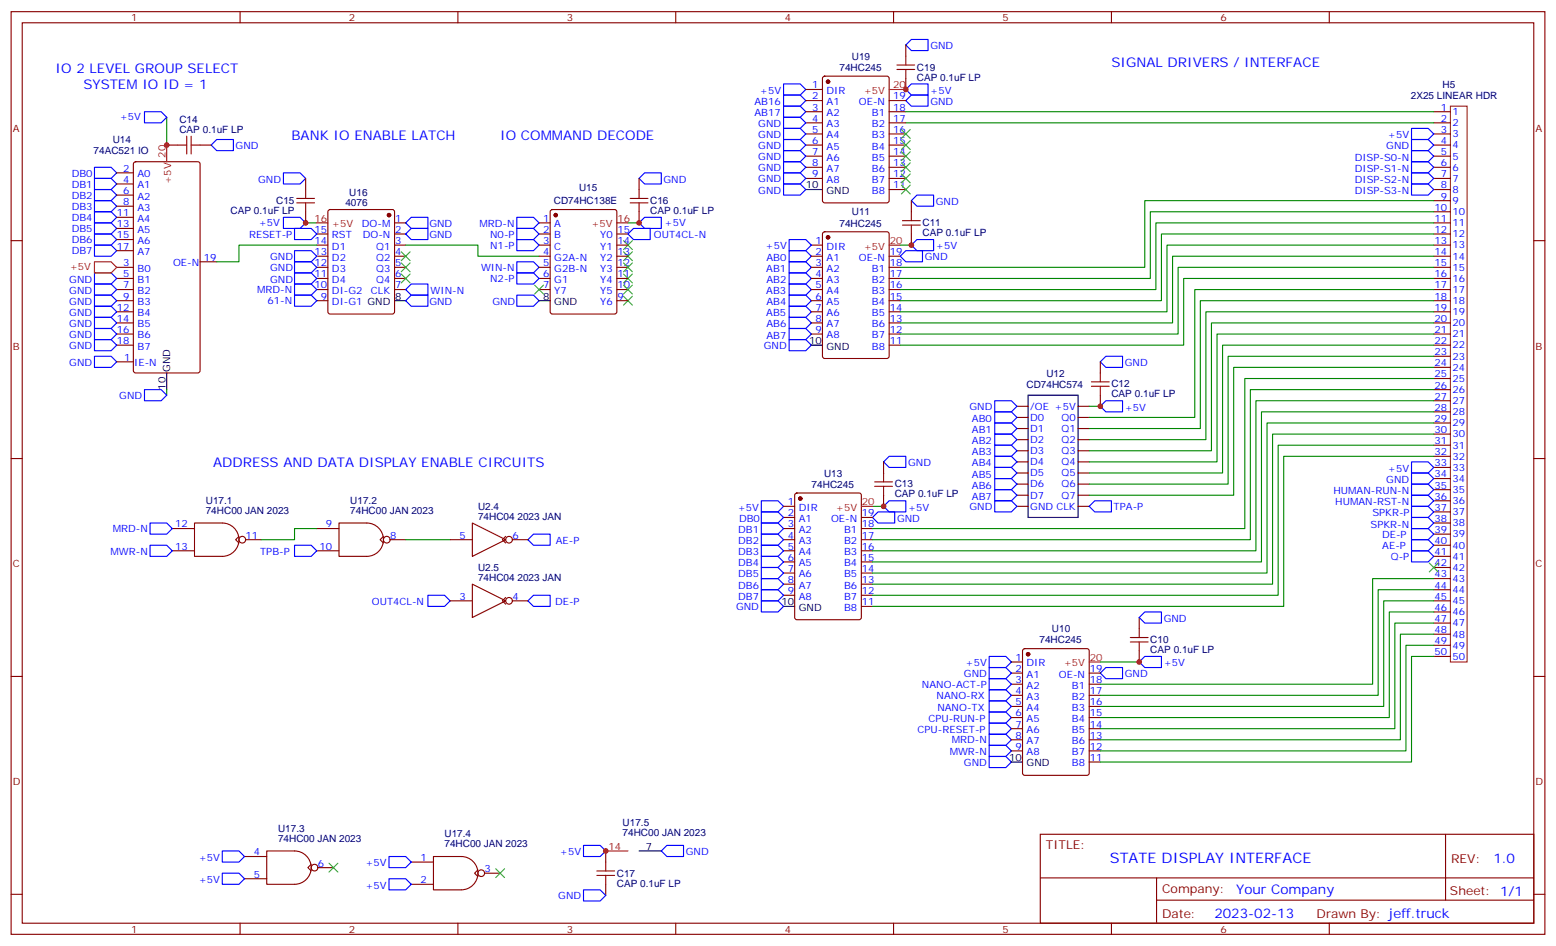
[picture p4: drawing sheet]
<svg xmlns="http://www.w3.org/2000/svg" width="494mm" height="300mm" viewBox="0 0 494 300" stroke-linecap="round" stroke-linejoin="round" font-family="sans-serif">
<g fill="none" stroke="#870000" stroke-width=".35">
<path d="M3.5 3.7h486.9v292.8h-486.9zM7.1 7.2h479.7v285.8h-479.7zM76.2 3.7v3.5M145.3 3.7v3.5M214.5 3.7v3.5M283.6 3.7v3.5M287.5 14.3v3.5M352.8 3.7v3.5M421.9 3.7v3.5M255.8 35.5h5.3M255.8 39h5.3M255.8 28.4h5.3"/>
<path d="M255.8 31.9h5.3M261.3 24.4l.5-.2h19.7l.7 .4v39.1l-.4 .6-20 .1-.7-.5v-39zM282.2 35.5h5.3M282.2 39h5.3M282.2 31.9h5.3M287.5 24.9v3.5M455.1 35.5h5.3M455.1 39h5.3M37 54.9h5.3M37 58.4h5.3M42.6 51.5l.4-.2h19.8l.6 .5 .1 65.9-.5 .6-20 .1-.6-.5-.1-65.9zM52.9 46h3.5"/>
<path d="M63.5 46h3.5M97 56.6v3.5M202.8 56.6v3.5M255.8 46h5.3M255.8 42.5h5.3M255.8 49.6h5.3M255.8 53.1h5.3M255.8 56.6h5.3M282.2 46h5.3M282.2 42.5h5.3M282.2 49.6h5.3M282.2 53.1h5.3"/>
<path d="M282.2 56.6h5.3M455.1 46h5.3M455.1 42.5h5.3M455.1 49.6h5.3M455.1 53.1h5.3M455.1 56.6h5.3M3.5 76.4h3.6M37 61.9h5.3M37 65.4h5.3M37 69h5.3M37 72.5h5.3M37 79.6h5.3"/>
<path d="M37 76h5.3M97 67.2v3.5M100.5 77.8h3.6M100.5 74.3h3.6M104.3 66.7l.5-.2h19.7l.7 .4v32.1l-.4 .6-20 .1-.7-.5v-32zM125.2 77.8h3.6M125.2 70.7h3.6M125.2 74.3h3.6M171.1 77.8h3.5M171.1 70.7h3.5M171.1 74.3h3.5M174.9 66.7l.4-.2h19.8l.6 .4 .1 32.1-.5 .6-20 .1-.6-.5-.1-32z"/>
<path d="M195.8 77.8h3.5M195.8 74.3h3.5M202.8 67.2v3.5M257.5 77.8h3.6M261.3 73.8l.5-.2h19.7l.7 .4v39.1l-.4 .6-20 .1-.7-.5v-39zM282.2 60.1h5.3M289.3 63.7v3.5M289.3 74.3v3.5M455.1 77.8h5.3M455.1 70.7h5.3M455.1 74.3h5.3M455.1 60.1h5.3"/>
<path d="M455.1 63.7h5.3M455.1 67.2h5.3M486.8 76.4h3.6M37 84.8h5.3M37 88.4h5.3M37 91.9h5.3M37 95.4h5.3M37 99h5.3M63.5 83.1h5.3M100.5 81.3h3.6M100.5 84.8h3.6M100.5 88.4h3.6"/>
<path d="M100.5 91.9h3.6M100.5 95.4h3.6M125.2 81.3h3.6M125.2 84.8h3.6M125.2 88.4h3.6M125.2 91.9h3.6M171.1 81.3h3.5M171.1 84.8h3.5M171.1 88.4h3.5M171.1 91.9h3.5M195.8 81.3h3.5M195.8 84.8h3.5"/>
<path d="M195.8 88.4h3.5M195.8 91.9h3.5M195.8 95.4h3.5M257.5 81.3h3.6M257.5 84.8h3.6M257.5 88.4h3.6M257.5 91.9h3.6M257.5 95.4h3.6M257.5 99h3.6M282.2 81.3h3.6M282.2 84.8h3.6M282.2 88.4h3.6"/>
<path d="M282.2 91.9h3.6M282.2 95.4h3.6M282.2 99h3.6M455.1 81.3h5.3M455.1 84.8h5.3M455.1 88.4h5.3M455.1 91.9h5.3M455.1 95.4h5.3M455.1 99h5.3M37 102.5h5.3M37 106h5.3M37 109.5h5.3"/>
<path d="M37 114.8h5.3M257.5 102.5h3.6M257.5 106h3.6M282.2 102.5h3.6M282.2 106h3.6M282.2 109.5h3.6M349.2 114.8v3.6M455.1 102.5h5.3M455.1 106h5.3M455.1 109.5h5.3M455.1 113.1h5.3M455.1 116.6h5.3"/>
<path d="M322.8 128.9h3.5M322.8 132.5h3.5M322.8 136h3.5M322.8 139.5h3.5M342.2 128.9h3.5M342.2 132.5h3.5M342.2 136h3.5M342.2 139.5h3.5M349.2 125.4v3.5M455.1 120.1h5.3M455.1 123.6h5.3M455.1 127.2h5.3"/>
<path d="M455.1 130.7h5.3M455.1 134.2h5.3M455.1 137.8h5.3M3.5 145.5h3.6M252.5 156.7l.4-.2h19.8l.6 .4 .1 39.1-.5 .6-20 .1-.6-.5-.1-39zM280.5 146.6v3.5M280.5 157.2v3.5M322.8 143.1h3.5M322.8 146.6h3.5M322.8 150.1h3.5M322.8 153.6h3.5M322.8 157.2h3.5"/>
<path d="M342.2 143.1h3.5M342.2 146.6h3.5M342.2 150.1h3.5M342.2 153.6h3.5M342.2 157.2h3.5M455.1 141.3h5.3M455.1 144.8h5.3M455.1 148.3h5.3M455.1 151.9h5.3M455.1 155.4h5.3M455.1 158.9h5.3M486.8 145.5h3.6"/>
<path d="M54.7 167.7h7M54.7 174.8h7M61.7 166h8.9a5.3 5.3 0 0 1 5.2 5.3 5.3 5.3 0 0 1-5.2 5.3h-8.9zM75.8 170.2l-1 1.1 1 1M78 171.3h4.9M100.5 167.7h7.1M100.5 174.8h7.1M107.6 166h8.8a5.3 5.3 0 0 1 5.3 5.3 5.3 5.3 0 0 1-5.3 5.3h-8.8zM121.7 170.2l-1.1 1.1 1.1 1M123.8 171.3h5M142.9 171.3h7M149.9 166l10.6 5.3-10.6 5.3z"/>
<path d="M160.5 170.2l-1 1.1 1 1M162.6 171.3h5M248.7 160.7h3.5M248.7 164.2h3.5M248.7 167.7h3.5M248.7 171.3h3.5M248.7 174.8h3.5M248.7 178.3h3.5M273.4 164.2h3.5M273.4 167.7h3.5M273.4 171.3h3.5M273.4 174.8h3.5"/>
<path d="M273.4 178.3h3.5M322.8 160.7h3.5M342.2 160.7h3.5M455.1 162.5h5.3M455.1 166h5.3M455.1 169.5h5.3M455.1 173h5.3M455.1 176.6h5.3M142.9 190.7h7M149.9 185.4l10.6 5.3-10.6 5.3zM160.5 189.6l-1 1.1 1 1M162.6 190.7h5"/>
<path d="M248.7 181.9h3.5M248.7 185.4h3.5M248.7 188.9h3.5M273.4 181.9h3.5M273.4 185.4h3.5M273.4 188.9h3.5M273.4 192.4h3.5M361.6 196v3.5M455.1 180.1h5.3M455.1 183.6h5.3M455.1 187.1h5.3M455.1 190.7h5.3"/>
<path d="M455.1 194.2h5.3M455.1 197.7h5.3M3.5 214.7h3.6M321 210.1h3.6M321 213.6h3.6M321 217.1h3.6M324.8 206.1l.5-.3h19.7l.7 .5v39.1l-.4 .6-20 .1-.7-.5v-39zM345.7 213.6h3.5M345.7 217.1h3.5M361.6 206.6v3.5M455.1 201.3h5.3M455.1 204.8h5.3"/>
<path d="M455.1 208.3h5.3M486.8 214.7h3.6M321 220.7h3.6M321 224.2h3.6M321 227.7h3.6M321 231.2h3.6M321 234.8h3.6M321 238.3h3.6M345.7 220.7h3.5M345.7 224.2h3.5M345.7 227.7h3.5M345.7 231.2h3.5"/>
<path d="M345.7 234.8h3.5M345.7 238.3h3.5M345.7 241.8h3.5M77.6 271.8h7.1M77.6 278.9h7.1M84.7 270.1h8.8a5.3 5.3 0 0 1 5.3 5.2 5.3 5.3 0 0 1-5.3 5.3h-8.8zM98.8 274.3l-1.1 1 1.1 1.1M100.9 275.3h4.9M130.5 273.6h7.1M137.6 271.8h8.8a5.3 5.3 0 0 1 5.3 5.3 5.3 5.3 0 0 1-5.3 5.3h-8.8zM151.7 276l-1.1 1.1 1.1 1.1M153.8 277.1h4.9"/>
<path d="M192.3 270.1v3.5M330.2 264.8h156.6v28.2h-156.6zM330.2 278.6h156.5M367.1 278.6v14.1M458.8 264.8v20.9M3.5 283.8h3.6M76.2 293v3.5M130.5 280.6h7.1M145.3 293v3.5M192.3 280.6v3.6M214.5 293v3.5M283.6 293v3.5"/>
<path d="M352.8 293v3.5M367.1 285.7h119.6M421.9 293v3.5M486.8 283.8h3.6"/>
<circle cx="76.9" cy="171.3" r="1.06"/>
<circle cx="122.8" cy="171.3" r="1.06"/>
<circle cx="161.6" cy="171.3" r="1.06"/>
<circle cx="161.6" cy="190.7" r="1.06"/>
<circle cx="99.8" cy="275.3" r="1.06"/>
<circle cx="152.8" cy="277.1" r="1.06"/>
</g>
<g fill="none" stroke="#00f" stroke-width=".35">
<path d="M287.5 14.3l1.8-1.8h5.3v3.6h-5.3zM45.9 35.5h5.3l1.7 1.7-1.7 1.8h-5.3zM248.7 26.6h5.3l1.8 1.8-1.8 1.8h-5.3zM248.7 30.2h5.3l1.8 1.7-1.8 1.8h-5.3zM248.7 33.7h5.3l1.8 1.8-1.8 1.7h-5.3zM248.7 37.2h5.3l1.8 1.8-1.8 1.7h-5.3zM289.3 26.6h5.3v3.6h-5.3l-1.8-1.8zM289.3 30.2h5.3v3.5h-5.3l-1.8-1.8zM30 53.1h5.3l1.7 1.8-1.7 1.7h-5.3zM30 56.6h5.3l1.7 1.8-1.7 1.7h-5.3zM68.8 44.3h5.3v3.5h-5.3l-1.8-1.8zM90 54.9h5.2l1.8 1.7-1.8 1.8h-5.2z"/>
<path d="M202.8 56.6l1.8-1.7h5.3v3.5h-5.3zM248.7 40.7h5.3l1.8 1.8-1.8 1.8h-5.3zM248.7 44.3h5.3l1.8 1.7-1.8 1.8h-5.3zM248.7 47.8h5.3l1.8 1.8-1.8 1.7h-5.3zM248.7 51.3h5.3l1.8 1.8-1.8 1.8h-5.3zM248.7 54.9h5.3l1.8 1.7-1.8 1.8h-5.3zM248.7 58.4h5.3l1.8 1.7-1.8 1.8h-5.3zM448 40.7h5.3l1.8 1.8-1.8 1.8h-5.3zM448 44.3h5.3l1.8 1.7-1.8 1.8h-5.3zM448 47.8h5.3l1.8 1.8-1.8 1.7h-5.3zM448 51.3h5.3l1.8 1.8-1.8 1.8h-5.3zM448 54.9h5.3l1.8 1.7-1.8 1.8h-5.3z"/>
<path d="M448 58.4h5.3l1.8 1.7-1.8 1.8h-5.3zM30 67.2h5.3l1.7 1.8-1.7 1.7h-5.3zM30 70.7h5.3l1.7 1.8-1.7 1.8h-5.3zM30 74.3h5.3l1.7 1.7-1.7 1.8h-5.3zM30 77.8h5.3l1.7 1.8-1.7 1.7h-5.3zM30 60.1h5.3l1.7 1.8-1.7 1.8h-5.3zM30 63.7h5.3l1.7 1.7-1.7 1.8h-5.3zM90 69h5.2l1.8 1.7-1.8 1.8h-5.2zM93.5 79.6h5.3l1.7 1.7-1.7 1.8h-5.3zM93.5 72.5h5.3l1.7 1.8-1.7 1.7h-5.3zM130.5 69h5.3v3.5h-5.3l-1.7-1.8zM130.5 72.5h5.3v3.5h-5.3l-1.7-1.7z"/>
<path d="M164 72.5h5.3l1.8 1.8-1.8 1.7h-5.3zM164 69h5.3l1.8 1.7-1.8 1.8h-5.3zM164 76h5.3l1.8 1.8-1.8 1.8h-5.3zM201.1 72.5h5.3v3.5h-5.3l-1.8-1.7zM204.6 69h5.3v3.5h-5.3l-1.8-1.8zM250.5 79.6h5.3l1.7 1.7-1.7 1.8h-5.3zM250.5 76h5.3l1.7 1.8-1.7 1.8h-5.3zM287.5 79.6h5.3v3.5h-5.3l-1.7-1.8zM291 61.9h5.3v3.5h-5.3l-1.7-1.7zM291 76h5.3v3.6h-5.3l-1.7-1.8zM30 86.6h5.3l1.7 1.8-1.7 1.7h-5.3zM30 90.1h5.3l1.7 1.8-1.7 1.8h-5.3z"/>
<path d="M30 93.7h5.3l1.7 1.7-1.7 1.8h-5.3zM30 97.2h5.3l1.7 1.8-1.7 1.7h-5.3zM93.5 93.7h5.3l1.7 1.7-1.7 1.8h-5.3zM93.5 90.1h5.3l1.7 1.8-1.7 1.8h-5.3zM93.5 83.1h5.3l1.7 1.7-1.7 1.8h-5.3zM93.5 86.6h5.3l1.7 1.8-1.7 1.7h-5.3zM128.8 91.9l1.7-1.8h5.3v3.6h-5.3zM130.5 93.7h5.3v3.5h-5.3l-1.7-1.8zM164 93.7h5.3l1.8 1.7-1.8 1.8h-5.3zM164 83.1h5.3l1.8 1.7-1.8 1.8h-5.3zM164 86.6h5.3l1.8 1.8-1.8 1.7h-5.3zM250.5 83.1h5.3l1.7 1.7-1.7 1.8h-5.3z"/>
<path d="M250.5 86.6h5.3l1.7 1.8-1.7 1.7h-5.3zM250.5 90.1h5.3l1.7 1.8-1.7 1.8h-5.3zM250.5 93.7h5.3l1.7 1.7-1.7 1.8h-5.3zM250.5 97.2h5.3l1.7 1.8-1.7 1.7h-5.3zM30 113.1h5.3l1.7 1.7-1.7 1.8h-5.3zM30 100.7h5.3l1.7 1.8-1.7 1.7h-5.3zM30 104.2h5.3l1.7 1.8-1.7 1.8h-5.3zM30 107.8h5.3l1.7 1.7-1.7 1.8h-5.3zM250.5 107.8h5.3l1.7 1.7-1.7 1.8h-5.3zM250.5 100.7h5.3l1.7 1.8-1.7 1.7h-5.3zM250.5 104.2h5.3l1.7 1.8-1.7 1.8h-5.3zM349.2 114.8l1.8-1.7h5.3v3.5h-5.3z"/>
<path d="M45.9 123.6h5.3l1.7 1.8-1.7 1.8h-5.3zM315.7 130.7h5.3l1.8 1.8-1.8 1.7h-5.3zM315.7 134.2h5.3l1.8 1.8-1.8 1.8h-5.3zM315.7 137.8h5.3l1.8 1.7-1.8 1.8h-5.3zM315.7 127.2h5.3l1.8 1.7-1.8 1.8h-5.3zM349.2 128.9l1.8-1.7h5.3v3.5h-5.3zM241.7 158.9h5.2l1.8 1.8-1.8 1.8h-5.2zM282.2 144.8h5.3v3.5h-5.3l-1.7-1.7zM282.2 158.9h5.3v3.6h-5.3l-1.7-1.8zM315.7 141.3h5.3l1.8 1.8-1.8 1.7h-5.3zM315.7 144.8h5.3l1.8 1.8-1.8 1.7h-5.3zM315.7 148.3h5.3l1.8 1.8-1.8 1.8h-5.3z"/>
<path d="M315.7 151.9h5.3l1.8 1.7-1.8 1.8h-5.3zM315.7 155.4h5.3l1.8 1.8-1.8 1.7h-5.3zM315.7 158.9h5.3l1.8 1.8-1.8 1.8h-5.3zM347.5 158.9h5.3v3.6h-5.3l-1.8-1.8zM448 146.6h5.3l1.8 1.7-1.8 1.8h-5.3zM448 150.1h5.3l1.8 1.8-1.8 1.7h-5.3zM448 153.6h5.3l1.8 1.8-1.8 1.8h-5.3zM448 157.2h5.3l1.8 1.7-1.8 1.8h-5.3zM47.6 166h5.3l1.8 1.7-1.8 1.8h-5.3zM47.6 173h5.3l1.8 1.8-1.8 1.8h-5.3zM93.5 173h5.3l1.7 1.8-1.7 1.8h-5.3zM169.3 169.5h5.3v3.5h-5.3l-1.7-1.7z"/>
<path d="M241.7 162.5h5.2l1.8 1.7-1.8 1.8h-5.2zM241.7 166h5.2l1.8 1.7-1.8 1.8h-5.2zM241.7 169.5h5.2l1.8 1.8-1.8 1.7h-5.2zM241.7 173h5.2l1.8 1.8-1.8 1.8h-5.2zM241.7 176.6h5.2l1.8 1.7-1.8 1.8h-5.2zM278.7 162.5h5.3v3.5h-5.3l-1.8-1.8zM448 160.7h5.3l1.8 1.8-1.8 1.7h-5.3zM448 164.2h5.3l1.8 1.8-1.8 1.7h-5.3zM448 167.7h5.3l1.8 1.8-1.8 1.8h-5.3zM448 171.3h5.3l1.8 1.7-1.8 1.8h-5.3zM448 174.8h5.3l1.8 1.8-1.8 1.7h-5.3zM135.8 188.9h5.3l1.8 1.8-1.8 1.7h-5.3z"/>
<path d="M169.3 188.9h5.3v3.5h-5.3l-1.7-1.7zM241.7 180.1h5.2l1.8 1.8-1.8 1.7h-5.2zM241.7 183.6h5.2l1.8 1.8-1.8 1.7h-5.2zM241.7 187.1h5.2l1.8 1.8-1.8 1.8h-5.2zM241.7 190.7h5.2l1.8 1.7-1.8 1.8h-5.2zM363.4 194.2h5.3v3.5h-5.3l-1.8-1.7zM314 208.3h5.3l1.7 1.8-1.7 1.7h-5.3zM314 218.9h5.3l1.7 1.8-1.7 1.7h-5.3zM314 215.4h5.3l1.7 1.7-1.7 1.8h-5.3zM314 211.8h5.3l1.7 1.8-1.7 1.8h-5.3zM351 211.8h5.3v3.6h-5.3l-1.8-1.8zM363.4 208.3h5.3v3.5h-5.3l-1.8-1.7z"/>
<path d="M314 236.5h5.3l1.7 1.8-1.7 1.8h-5.3zM314 233h5.3l1.7 1.8-1.7 1.7h-5.3zM314 229.5h5.3l1.7 1.7-1.7 1.8h-5.3zM314 226h5.3l1.7 1.7-1.7 1.8h-5.3zM314 222.4h5.3l1.7 1.8-1.7 1.8h-5.3zM314 240.1h5.3l1.7 1.7-1.7 1.8h-5.3zM70.6 270.1h5.2l1.8 1.7-1.8 1.8h-5.2zM70.6 277.1h5.2l1.8 1.8-1.8 1.7h-5.2zM123.5 271.8h5.3l1.7 1.8-1.7 1.7h-5.3zM123.5 278.9h5.3l1.7 1.7-1.7 1.8h-5.3zM185.2 268.3h5.3l1.8 1.8-1.8 1.7h-5.3zM209.9 270.1l1.8-1.8h5.3v3.5h-5.3z"/>
<path d="M185.2 282.4h5.3l1.8 1.8-1.8 1.7h-5.3z"/>
</g>
<g fill="none" stroke="#008700" stroke-width=".35">
<path d="M52.9 37.2v8.8M287.5 35.5h167.6M287.5 39h167.6M97 70.7h3.5M100.5 77.8h-24.7v5.3h-7M128.8 77.8h22.9v3.5h19.4M199.3 70.7h3.5M285.8 77.8h3.5M455.1 63.7h-91.7v21.1h-77.6M455.1 67.2h-90v21.2h-79.3M455.1 70.7h-88.2v21.2h-81.1M455.1 74.3h-86.4v21.1h-82.9"/>
<path d="M455.1 77.8h-84.7v21.2h-84.6M455.1 81.3h-82.9v21.2h-86.4M455.1 84.8h-81.2v21.2h-88.1M455.1 88.4h-79.4v21.1h-89.9M455.1 91.9h-75.9v40.6h-33.5M455.1 95.4h-74.1v40.6h-35.3M455.1 99h-72.3v40.5h-37.1M455.1 102.5h-70.6v40.6h-38.8M455.1 106h-68.8v40.6h-40.6M455.1 109.5h-67v40.6h-42.4M455.1 113.1h-65.3v40.5h-44.1M455.1 116.6h-63.5v40.6h-45.9"/>
<path d="M52.9 123.6v1.8M345.7 128.9h3.5M455.1 120.1h-60v47.6h-118.2M455.1 123.6h-58.2v47.7h-120M455.1 127.2h-56.5v47.6h-121.7M455.1 130.7h-54.7v47.6h-123.5M455.1 134.2h-52.9v47.7h-125.3M455.1 137.8h-51.2v47.6h-127M455.1 141.3h-49.4v47.6h-128.8M455.1 144.8h-47.6v47.6h-130.6M100.5 167.7h-7v3.6h-10.6M128.8 171.3h14.1"/>
<path d="M276.9 160.7h3.6M455.1 197.7h-12.4v33.5h-93.5M455.1 194.2h-14.1v33.5h-91.8M455.1 190.7h-15.9v33.5h-90M455.1 187.1h-17.7v33.6h-88.2M455.1 183.6h-19.4v33.5h-86.5M349.2 210.1h12.4M455.1 208.3h-7.1v33.5h-98.8M455.1 204.8h-8.8v33.5h-97.1M455.1 201.3h-10.6v33.5h-95.3"/>
</g>
<g fill="none" stroke="#a10000" stroke-width=".35">
<path d="M287.5 17.8v2.8M284.7 22h5.6M284.7 20.6h5.6M287.5 22v2.9M56.4 46h2.9M59.3 43.2v5.7M60.7 43.2v5.7M60.7 46h2.8M94.2 64.4h5.6M94.2 63h5.6M97 60.1v2.9M97 64.4v2.8"/>
<path d="M200 64.4h5.7M200 63h5.7M202.8 60.1v2.9M202.8 64.4v2.8M286.5 71.4h5.6M286.5 70h5.6M289.3 67.2v2.8M289.3 71.4v2.9M349.2 118.4v2.8M346.4 122.6h5.7M346.4 121.2h5.7M349.2 122.6v2.8"/>
<path d="M277.6 154.3h5.7M277.6 152.9h5.7M280.5 150.1v2.8M280.5 154.3v2.9M361.6 199.5v2.8M358.8 203.7h5.6M358.8 202.3h5.6M361.6 203.7v2.9M189.4 277.8h5.7M189.4 276.4h5.7M192.3 273.6v2.8M192.3 277.8v2.8"/>
</g>
<g fill="#870000" stroke="#870000" stroke-width=".35">
<circle cx="254" cy="158.2" r=".53"/>
<circle cx="262.8" cy="75.3" r=".53"/>
<circle cx="326.3" cy="207.6" r=".53"/>
<circle cx="176.4" cy="68.3" r=".53"/>
<circle cx="123.5" cy="68.3" r=".53"/>
<circle cx="262.8" cy="25.9" r=".53"/>
</g>
<path d="M255.8 60.1h5.3M125.2 95.4h3.6M171.1 95.4h3.5M52.9 118.4v5.2M257.5 109.5h3.6M326.3 125.4h15.9v38.8h-15.9zM248.7 192.4h3.5M321 241.8h3.6M202.8 270.1h7.1" fill="none" stroke="#000" stroke-width=".35"/>
<path d="M282.2 28.4h5.3M52.9 46v5.3M100.5 70.7h3.6M195.8 70.7h3.5M282.2 77.8h3.6M30 83.1h5.3l1.7 1.7-1.7 1.8h-5.3zM273.4 160.7h3.5M345.7 210.1h3.5M192.3 270.1h7" fill="none" stroke="#f00" stroke-width=".35"/>
<g fill="none" stroke="#3c3" stroke-width=".35">
<path d="M286.1 41.1l2.8 2.8M286.1 44.6l2.8 2.8M286.1 48.2l2.8 2.8M286.1 51.7l2.8 2.8M286.1 55.2l2.8 2.8M286.1 58.7l2.8 2.9M288.9 41.1l-2.8 2.8M288.9 44.6l-2.8 2.8M288.9 48.2l-2.8 2.8M288.9 51.7l-2.8 2.8M288.9 55.2l-2.8 2.8M288.9 58.7l-2.8 2.9"/>
<path d="M127.4 79.9l2.8 2.8M130.2 79.9l-2.8 2.8M197.9 76.4l2.8 2.8M197.9 79.9l2.8 2.8M200.7 76.4l-2.8 2.8M200.7 79.9l-2.8 2.8M127.4 83.4l2.8 2.9M127.4 87l2.8 2.8M130.2 83.4l-2.8 2.9M130.2 87l-2.8 2.8M169.7 90.5l2.8 2.8M172.5 90.5l-2.8 2.8"/>
<path d="M197.9 87l2.8 2.8M197.9 94l2.8 2.8M197.9 83.4l2.8 2.9M197.9 90.5l2.8 2.8M200.7 87l-2.8 2.8M200.7 94l-2.8 2.8M200.7 83.4l-2.8 2.9M200.7 90.5l-2.8 2.8M453.7 178.7l2.8 2.8M456.5 178.7l-2.8 2.8M104.4 273.9l2.8 2.9M107.2 273.9l-2.8 2.9"/>
<path d="M157.3 275.7l2.9 2.8M160.2 275.7l-2.9 2.8"/>
</g>
<path d="M460.4 33.7h5.3v176.4h-5.3z" fill="none" stroke="#930" stroke-width=".35"/>
<g fill="#c00">
<circle cx="280.5" cy="160.7" r=".88"/>
<circle cx="289.3" cy="77.8" r=".88"/>
<circle cx="52.9" cy="46" r=".88"/>
<circle cx="97" cy="70.7" r=".88"/>
<circle cx="202.8" cy="70.7" r=".88"/>
<circle cx="192.3" cy="270.1" r=".88"/>
<circle cx="361.6" cy="210.1" r=".88"/>
<circle cx="287.5" cy="28.4" r=".88"/>
<circle cx="349.3" cy="128.9" r=".88"/>
</g>
<text font-size="4.6" fill="#00f" x="352.3" y="273.8">STATE DISPLAY INTERFACE</text>
<g font-size="4.2" fill="#00f">
<text x="17.6" y="23.1">IO 2 LEVEL GROUP SELECT</text>
<text x="352.8" y="21.3">SIGNAL DRIVERS / INTERFACE</text>
<text x="26.5" y="28.4">SYSTEM IO ID = 1</text>
<text x="92.5" y="44.3">BANK IO ENABLE LATCH</text>
<text x="158.7" y="44.3">IO COMMAND DECODE</text>
<text x="67.7" y="148.3">ADDRESS AND DATA DISPLAY ENABLE CIRCUITS</text>
<text x="474" y="274">1.0</text>
<text x="392.4" y="283.6">Your Company</text>
<text x="385.5" y="291.4">2023-02-13</text>
</g>
<g font-size="3.9" fill="#800">
<text x="332" y="269.3">TITLE:</text>
<text x="460.6" y="274">REV:</text>
<text x="368.9" y="283.5">Company:</text>
<text x="460.2" y="284.2">Sheet: 1/1</text>
<text x="368.9" y="291.2">Date:</text>
<text x="417.9" y="291.3">Drawn By: jeff.truck</text>
</g>
<g font-size="3.2" fill="#800">
<text x="41.6" y="6.7">1</text>
<text x="110.8" y="6.7">2</text>
<text x="179.9" y="6.7">3</text>
<text x="249.1" y="6.7">4</text>
<text x="318.2" y="6.7">5</text>
<text x="387.3" y="6.7">6</text>
<text x="4.1" y="41.8">A</text>
<text x="487.4" y="41.8">A</text>
<text x="4.1" y="110.9">B</text>
<text x="487.4" y="110.9">B</text>
<text x="4.1" y="180.1">C</text>
<text x="487.4" y="180.1">C</text>
<text x="4.1" y="249.2">D</text>
<text x="487.4" y="249.2">D</text>
<text x="41.6" y="296">1</text>
<text x="110.8" y="296">2</text>
<text x="179.9" y="296">3</text>
<text x="249.1" y="296">4</text>
<text x="318.2" y="296">5</text>
<text x="387.3" y="296">6</text>
</g>
<g font-size="3.2" fill="#00f">
<text x="295.3" y="15.6">GND</text>
<text x="241.2" y="29.7">+5V</text>
<text x="257.8" y="28">1</text>
<text x="262.4" y="29.8">DIR</text>
<text x="295.3" y="29.7">+5V</text>
<text x="239.5" y="33.4">AB16</text>
<text x="257.8" y="31.6">2</text>
<text x="257.8" y="35.1">3</text>
<text x="262.4" y="33.3">A1</text>
<text x="272.6" y="33.3">OE-N</text>
<text x="283.5" y="35.1">18</text>
<text x="283.5" y="31.6">19</text>
<text x="295.3" y="33.2">GND</text>
<text x="457.3" y="35.1">1</text>
<text x="38" y="38.2">+5V</text>
<text x="239.5" y="36.9">AB17</text>
<text x="240.7" y="40.3">GND</text>
<text x="257.8" y="38.6">4</text>
<text x="262.4" y="36.9">A2</text>
<text x="262.4" y="40.4">A3</text>
<text x="276.7" y="40.4">B2</text>
<text x="276.7" y="36.9">B1</text>
<text x="283.5" y="38.6">17</text>
<text x="457.3" y="38.6">2</text>
<text x="461.1" y="36.5">1</text>
<text x="461.1" y="40">2</text>
<text x="74.8" y="47.4">GND</text>
<text x="240.7" y="43.8">GND</text>
<text x="240.7" y="47.3">GND</text>
<text x="257.8" y="42.2">5</text>
<text x="257.8" y="45.7">6</text>
<text x="262.4" y="43.9">A4</text>
<text x="262.4" y="47.4">A5</text>
<text x="276.7" y="47.4">B4</text>
<text x="276.7" y="43.9">B3</text>
<text x="283.5" y="45.7">15</text>
<text x="283.5" y="42.2">16</text>
<text x="440" y="47.3">GND</text>
<text x="440.5" y="43.9">+5V</text>
<text x="457.3" y="42.2">3</text>
<text x="457.3" y="45.7">4</text>
<text x="461.1" y="43.6">3</text>
<text x="461.1" y="47.1">4</text>
<text x="240.7" y="50.9">GND</text>
<text x="257.8" y="49.2">7</text>
<text x="257.8" y="52.7">8</text>
<text x="262.4" y="51">A6</text>
<text x="276.7" y="51">B5</text>
<text x="283.5" y="52.7">13</text>
<text x="283.5" y="49.2">14</text>
<text x="430" y="51">DISP-S0-N</text>
<text x="457.3" y="49.2">5</text>
<text x="457.3" y="52.7">6</text>
<text x="461.1" y="50.6">5</text>
<text x="22.8" y="56">DB0</text>
<text x="22.8" y="59.5">DB1</text>
<text x="39.1" y="54.5">2</text>
<text x="39.1" y="58">4</text>
<text x="43.6" y="56.3">A0</text>
<text x="43.6" y="59.8">A1</text>
<text x="82" y="58">GND</text>
<text x="210.6" y="58">GND</text>
<text x="240.7" y="54.4">GND</text>
<text x="240.7" y="57.9">GND</text>
<text x="257.8" y="56.3">9</text>
<text x="262.4" y="54.5">A7</text>
<text x="262.4" y="58">A8</text>
<text x="276.7" y="58">B7</text>
<text x="276.7" y="54.5">B6</text>
<text x="283.5" y="59.8">11</text>
<text x="283.5" y="56.3">12</text>
<text x="430" y="54.5">DISP-S1-N</text>
<text x="430" y="58.1">DISP-S2-N</text>
<text x="457.3" y="56.3">7</text>
<text x="457.3" y="59.8">8</text>
<text x="461.1" y="54.2">6</text>
<text x="461.1" y="57.7">7</text>
<text x="22.8" y="63.1">DB2</text>
<text x="39.1" y="61.6">6</text>
<text x="39.1" y="65.1">8</text>
<text x="43.6" y="63.3">A2</text>
<text x="240.7" y="61.4">GND</text>
<text x="276.7" y="61.6">B8</text>
<text x="297.1" y="65">GND</text>
<text x="430" y="61.6">DISP-S3-N</text>
<text x="457.3" y="63.3">9</text>
<text x="461.1" y="61.2">8</text>
<text x="461.1" y="64.7">9</text>
<text x="22.8" y="70.1">DB4</text>
<text x="22.8" y="66.6">DB3</text>
<text x="37.1" y="68.6">11</text>
<text x="43.6" y="66.9">A3</text>
<text x="43.6" y="70.4">A4</text>
<text x="82.1" y="71.7">+5V</text>
<text x="125.4" y="70.4">1</text>
<text x="152.2" y="71.9">MRD-N</text>
<text x="172.4" y="70.4">1</text>
<text x="211" y="71.7">+5V</text>
<text x="455.3" y="66.9">10</text>
<text x="455.3" y="70.4">11</text>
<text x="461.1" y="68.3">10</text>
<text x="461.1" y="71.8">11</text>
<text x="22.8" y="73.7">DB5</text>
<text x="22.8" y="77.2">DB6</text>
<text x="37.1" y="72.1">13</text>
<text x="37.1" y="75.7">15</text>
<text x="43.6" y="73.9">A5</text>
<text x="43.6" y="77.4">A6</text>
<text x="79.1" y="75.5">RESET-P</text>
<text x="99.9" y="77.4">14</text>
<text x="99.9" y="73.9">15</text>
<text x="105.4" y="75.7">RST</text>
<text x="114.9" y="72.1">DO-M</text>
<text x="115.2" y="75.7">DO-N</text>
<text x="125.4" y="73.9">2</text>
<text x="125.4" y="77.4">3</text>
<text x="136.3" y="72">GND</text>
<text x="136.3" y="75.6">GND</text>
<text x="155.6" y="75.5">N0-P</text>
<text x="172.4" y="73.9">2</text>
<text x="172.4" y="77.4">3</text>
<text x="175.9" y="72.1">A</text>
<text x="175.9" y="75.7">B</text>
<text x="190.5" y="75.7">Y0</text>
<text x="196" y="77.4">14</text>
<text x="196" y="73.9">15</text>
<text x="207.6" y="75.6">OUT4CL-N</text>
<text x="258.9" y="77.4">1</text>
<text x="455.3" y="73.9">12</text>
<text x="455.3" y="77.4">13</text>
<text x="461.1" y="75.3">12</text>
<text x="22.8" y="80.7">DB7</text>
<text x="37.1" y="79.2">17</text>
<text x="43.6" y="81">A7</text>
<text x="64.7" y="82.7">19</text>
<text x="85.7" y="82.6">GND</text>
<text x="99.9" y="81">13</text>
<text x="105.4" y="82.7">D2</text>
<text x="105.4" y="79.2">D1</text>
<text x="119.4" y="79.2">Q1</text>
<text x="119.4" y="82.7">Q2</text>
<text x="125.4" y="81">4</text>
<text x="155.6" y="79">N1-P</text>
<text x="172.4" y="81">4</text>
<text x="175.9" y="79.2">C</text>
<text x="175.9" y="82.7">G2A-N</text>
<text x="190.5" y="82.7">Y2</text>
<text x="190.5" y="79.2">Y1</text>
<text x="196" y="81">13</text>
<text x="243" y="79.1">+5V</text>
<text x="243.2" y="82.7">AB0</text>
<text x="258.9" y="81">2</text>
<text x="262.4" y="79.2">DIR</text>
<text x="262.4" y="82.7">A1</text>
<text x="272.6" y="82.7">OE-N</text>
<text x="282.4" y="81">19</text>
<text x="293.5" y="82.6">GND</text>
<text x="297" y="79.1">+5V</text>
<text x="455.3" y="81">14</text>
<text x="461.1" y="78.8">13</text>
<text x="461.1" y="82.4">14</text>
<text x="22" y="89.7">GND</text>
<text x="39.1" y="84.5">3</text>
<text x="39.1" y="88">5</text>
<text x="43.6" y="86.3">B0</text>
<text x="43.6" y="89.8">B1</text>
<text x="54.9" y="84.5">OE-N</text>
<text x="85.7" y="86.1">GND</text>
<text x="85.7" y="89.7">GND</text>
<text x="99.9" y="88">11</text>
<text x="99.9" y="84.5">12</text>
<text x="105.4" y="89.8">D4</text>
<text x="105.4" y="86.3">D3</text>
<text x="119.4" y="86.3">Q3</text>
<text x="119.4" y="89.8">Q4</text>
<text x="125.4" y="84.5">5</text>
<text x="125.4" y="88">6</text>
<text x="152.7" y="86.1">WIN-N</text>
<text x="155.6" y="89.6">N2-P</text>
<text x="172.4" y="84.5">5</text>
<text x="172.4" y="88">6</text>
<text x="175.9" y="86.3">G2B-N</text>
<text x="175.9" y="89.8">G1</text>
<text x="190.5" y="89.8">Y4</text>
<text x="190.5" y="86.3">Y3</text>
<text x="196" y="88">11</text>
<text x="196" y="84.5">12</text>
<text x="243.2" y="86.3">AB1</text>
<text x="243.2" y="89.8">AB2</text>
<text x="258.9" y="84.5">3</text>
<text x="258.9" y="88">4</text>
<text x="262.4" y="86.3">A2</text>
<text x="262.4" y="89.8">A3</text>
<text x="276.7" y="89.8">B2</text>
<text x="276.7" y="86.3">B1</text>
<text x="282.4" y="88">17</text>
<text x="282.4" y="84.5">18</text>
<text x="455.3" y="84.5">15</text>
<text x="455.3" y="88">16</text>
<text x="461.1" y="85.9">15</text>
<text x="461.1" y="89.4">16</text>
<text x="22" y="93.2">GND</text>
<text x="39.1" y="91.5">7</text>
<text x="39.1" y="95.1">9</text>
<text x="43.6" y="93.3">B2</text>
<text x="81.6" y="93.1">MRD-N</text>
<text x="99.9" y="91.5">10</text>
<text x="101.9" y="95.1">9</text>
<text x="105.4" y="93.3">DI-G2</text>
<text x="117.8" y="93.3">CLK</text>
<text x="125.4" y="91.5">7</text>
<text x="136.7" y="93.2">WIN-N</text>
<text x="172.4" y="91.5">7</text>
<text x="175.9" y="93.3">Y7</text>
<text x="190.5" y="93.3">Y5</text>
<text x="196" y="95.1">9</text>
<text x="196" y="91.5">10</text>
<text x="243.2" y="93.3">AB3</text>
<text x="258.9" y="91.5">5</text>
<text x="258.9" y="95.1">6</text>
<text x="262.4" y="93.3">A4</text>
<text x="276.7" y="93.3">B3</text>
<text x="282.4" y="95.1">15</text>
<text x="282.4" y="91.5">16</text>
<text x="455.3" y="91.5">17</text>
<text x="455.3" y="95.1">18</text>
<text x="461.1" y="93">17</text>
<text x="22" y="96.8">GND</text>
<text x="22" y="100.3">GND</text>
<text x="37.1" y="98.6">12</text>
<text x="43.6" y="96.8">B3</text>
<text x="43.6" y="100.4">B4</text>
<text x="84.9" y="96.6">61-N</text>
<text x="105.4" y="96.8">DI-G1 GND</text>
<text x="136.3" y="96.7">GND</text>
<text x="156.3" y="96.7">GND</text>
<text x="190.5" y="96.8">Y6</text>
<text x="243.2" y="100.4">AB5</text>
<text x="243.2" y="96.9">AB4</text>
<text x="258.9" y="98.6">7</text>
<text x="262.4" y="96.8">A5</text>
<text x="262.4" y="100.4">A6</text>
<text x="276.7" y="100.4">B5</text>
<text x="276.7" y="96.8">B4</text>
<text x="282.4" y="98.6">14</text>
<text x="455.3" y="98.6">19</text>
<text x="461.1" y="96.5">18</text>
<text x="461.1" y="100">19</text>
<text x="22" y="103.8">GND</text>
<text x="22" y="107.3">GND</text>
<text x="37.1" y="102.1">14</text>
<text x="37.1" y="105.7">16</text>
<text x="43.6" y="103.9">B5</text>
<text x="43.6" y="107.4">B6</text>
<text x="243.2" y="103.9">AB6</text>
<text x="243.2" y="107.4">AB7</text>
<text x="258.9" y="102.1">8</text>
<text x="258.9" y="105.7">9</text>
<text x="262.4" y="103.9">A7</text>
<text x="262.4" y="107.4">A8</text>
<text x="276.7" y="107.4">B7</text>
<text x="276.7" y="103.9">B6</text>
<text x="282.4" y="105.7">12</text>
<text x="282.4" y="102.1">13</text>
<text x="455.3" y="102.1">20</text>
<text x="455.3" y="105.7">21</text>
<text x="461.1" y="103.5">20</text>
<text x="461.1" y="107.1">21</text>
<text x="22" y="110.9">GND</text>
<text x="37.1" y="109.2">18</text>
<text x="43.6" y="110.9">B7</text>
<text x="242.5" y="110.8">GND</text>
<text x="276.7" y="110.9">B8</text>
<text x="282.4" y="109.2">11</text>
<text x="455.3" y="109.2">22</text>
<text x="455.3" y="112.7">23</text>
<text x="461.1" y="110.6">22</text>
<text x="22" y="116.2">GND</text>
<text x="39.4" y="114.5">1</text>
<text x="42.6" y="116.2">IE-N</text>
<text x="357" y="116.1">GND</text>
<text x="455.3" y="116.2">24</text>
<text x="455.3" y="119.8">25</text>
<text x="461.1" y="114.1">23</text>
<text x="461.1" y="117.7">24</text>
<text x="455.3" y="123.3">26</text>
<text x="461.1" y="121.2">25</text>
<text x="461.1" y="124.7">26</text>
<text x="37.9" y="126.7">GND</text>
<text x="307.7" y="130.2">GND</text>
<text x="327" y="130">/OE +5V</text>
<text x="357" y="130.3">+5V</text>
<text x="455.3" y="126.8">27</text>
<text x="455.3" y="130.4">28</text>
<text x="461.1" y="128.2">27</text>
<text x="461.1" y="131.8">28</text>
<text x="308.5" y="137.4">AB1</text>
<text x="308.5" y="133.9">AB0</text>
<text x="327" y="133.5">D0</text>
<text x="327" y="137.1">D1</text>
<text x="337" y="137.1">Q1</text>
<text x="337" y="133.5">Q0</text>
<text x="455.3" y="133.9">29</text>
<text x="455.3" y="137.4">30</text>
<text x="461.1" y="135.3">29</text>
<text x="308.5" y="141">AB2</text>
<text x="327" y="140.6">D2</text>
<text x="337" y="140.6">Q2</text>
<text x="455.3" y="140.9">31</text>
<text x="461.1" y="138.8">30</text>
<text x="461.1" y="142.3">31</text>
<text x="288.2" y="147.9">GND</text>
<text x="308.5" y="144.5">AB3</text>
<text x="308.5" y="148">AB4</text>
<text x="327" y="144.1">D3</text>
<text x="327" y="147.6">D4</text>
<text x="337" y="147.6">Q4</text>
<text x="337" y="144.1">Q3</text>
<text x="440.5" y="149.7">+5V</text>
<text x="455.3" y="144.5">32</text>
<text x="455.3" y="148">33</text>
<text x="461.1" y="145.9">32</text>
<text x="461.1" y="149.4">33</text>
<text x="308.5" y="151.5">AB5</text>
<text x="308.5" y="155.1">AB6</text>
<text x="327" y="151.2">D5</text>
<text x="327" y="154.7">D6</text>
<text x="337" y="154.7">Q6</text>
<text x="337" y="151.2">Q5</text>
<text x="440" y="153.2">GND</text>
<text x="455.3" y="151.5">34</text>
<text x="455.3" y="155">35</text>
<text x="461.1" y="152.9">34</text>
<text x="250" y="160.3">1</text>
<text x="307.7" y="162">GND</text>
<text x="308.5" y="158.6">AB7</text>
<text x="327" y="158.2">D7</text>
<text x="327" y="161.7">GND CLK</text>
<text x="337" y="158.2">Q7</text>
<text x="353.5" y="161.9">TPA-P</text>
<text x="423.2" y="156.6">HUMAN-RUN-N</text>
<text x="423.8" y="160.1">HUMAN-RST-N</text>
<text x="455.3" y="158.6">36</text>
<text x="461.1" y="156.5">35</text>
<text x="461.1" y="160">36</text>
<text x="55.6" y="167.4">12</text>
<text x="103.5" y="167.4">9</text>
<text x="234.2" y="162">+5V</text>
<text x="234.6" y="165.5">DB0</text>
<text x="250" y="163.9">2</text>
<text x="250" y="167.4">3</text>
<text x="253.5" y="162.1">DIR</text>
<text x="253.5" y="165.6">A1</text>
<text x="263.8" y="165.6">OE-N</text>
<text x="273.6" y="167.4">18</text>
<text x="273.6" y="163.9">19</text>
<text x="284.7" y="165.5">GND</text>
<text x="288.2" y="162">+5V</text>
<text x="435" y="167.4">SPKR-N</text>
<text x="435.6" y="163.9">SPKR-P</text>
<text x="455.3" y="162.1">37</text>
<text x="455.3" y="165.6">38</text>
<text x="461.1" y="163.5">37</text>
<text x="461.1" y="167">38</text>
<text x="35.8" y="168.9">MRD-N</text>
<text x="78" y="170.9">11</text>
<text x="123.8" y="170.9">8</text>
<text x="145.8" y="170.9">5</text>
<text x="162.6" y="170.9">6</text>
<text x="176.4" y="172.5">AE-P</text>
<text x="234.3" y="169.1">DB1</text>
<text x="234.3" y="172.7">DB2</text>
<text x="250" y="170.9">4</text>
<text x="253.5" y="169.2">A2</text>
<text x="253.5" y="172.7">A3</text>
<text x="267.9" y="172.7">B2</text>
<text x="267.9" y="169.2">B1</text>
<text x="273.6" y="170.9">17</text>
<text x="438.7" y="170.8">DE-P</text>
<text x="455.3" y="169.2">39</text>
<text x="455.3" y="172.7">40</text>
<text x="461.1" y="170.6">39</text>
<text x="35.1" y="176">MWR-N</text>
<text x="55.6" y="174.4">13</text>
<text x="82.6" y="176.1">TPB-P</text>
<text x="101.4" y="174.4">10</text>
<text x="234.3" y="176.2">DB3</text>
<text x="234.3" y="179.7">DB4</text>
<text x="250" y="174.4">5</text>
<text x="250" y="178">6</text>
<text x="253.5" y="176.2">A4</text>
<text x="253.5" y="179.7">A5</text>
<text x="267.9" y="179.7">B4</text>
<text x="267.9" y="176.2">B3</text>
<text x="273.6" y="178">15</text>
<text x="273.6" y="174.4">16</text>
<text x="438.7" y="174.3">AE-P</text>
<text x="441.5" y="177.8">Q-P</text>
<text x="455.3" y="176.2">41</text>
<text x="455.3" y="179.7">42</text>
<text x="461.1" y="174.1">40</text>
<text x="461.1" y="177.6">41</text>
<text x="234.3" y="183.3">DB5</text>
<text x="250" y="181.5">7</text>
<text x="250" y="185">8</text>
<text x="253.5" y="183.3">A6</text>
<text x="267.9" y="183.3">B5</text>
<text x="273.6" y="185">13</text>
<text x="273.6" y="181.5">14</text>
<text x="455.3" y="183.3">43</text>
<text x="461.1" y="181.2">42</text>
<text x="461.1" y="184.7">43</text>
<text x="145.8" y="190.3">3</text>
<text x="162.6" y="190.3">4</text>
<text x="176.2" y="192">DE-P</text>
<text x="234.3" y="186.8">DB6</text>
<text x="234.3" y="190.3">DB7</text>
<text x="250" y="188.6">9</text>
<text x="253.5" y="186.8">A7</text>
<text x="253.5" y="190.3">A8</text>
<text x="267.9" y="190.3">B7</text>
<text x="267.9" y="186.8">B6</text>
<text x="273.6" y="188.6">12</text>
<text x="455.3" y="186.8">44</text>
<text x="455.3" y="190.3">45</text>
<text x="461.1" y="188.2">44</text>
<text x="461.1" y="191.7">45</text>
<text x="118" y="192">OUT4CL-N</text>
<text x="233.6" y="193.7">GND</text>
<text x="267.9" y="193.9">B8</text>
<text x="273.6" y="192.1">11</text>
<text x="369.4" y="197.3">GND</text>
<text x="455.3" y="193.9">46</text>
<text x="455.3" y="197.4">47</text>
<text x="461.1" y="195.3">46</text>
<text x="455.3" y="200.9">48</text>
<text x="461.1" y="198.8">47</text>
<text x="461.1" y="202.3">48</text>
<text x="322.4" y="209.7">1</text>
<text x="455.3" y="204.4">49</text>
<text x="455.3" y="208">50</text>
<text x="461.1" y="205.8">49</text>
<text x="461.1" y="209.4">50</text>
<text x="306" y="214.9">GND</text>
<text x="306.5" y="211.4">+5V</text>
<text x="322.4" y="213.3">2</text>
<text x="325.9" y="211.5">DIR</text>
<text x="325.9" y="215">A1</text>
<text x="336.1" y="215">OE-N</text>
<text x="345.9" y="213.3">19</text>
<text x="357" y="214.9">GND</text>
<text x="369.4" y="211.4">+5V</text>
<text x="292.6" y="218.4">NANO-ACT-P</text>
<text x="297.3" y="222">NANO-RX</text>
<text x="322.4" y="216.8">3</text>
<text x="322.4" y="220.3">4</text>
<text x="325.9" y="218.5">A2</text>
<text x="340.2" y="218.5">B1</text>
<text x="345.9" y="220.3">17</text>
<text x="345.9" y="216.8">18</text>
<text x="297.5" y="225.5">NANO-TX</text>
<text x="322.4" y="223.8">5</text>
<text x="322.4" y="227.4">6</text>
<text x="325.9" y="222.1">A3</text>
<text x="325.9" y="225.6">A4</text>
<text x="340.2" y="225.6">B3</text>
<text x="340.2" y="222.1">B2</text>
<text x="345.9" y="227.4">15</text>
<text x="345.9" y="223.8">16</text>
<text x="291.2" y="232.5">CPU-RESET-P</text>
<text x="294.7" y="229.1">CPU-RUN-P</text>
<text x="322.4" y="230.9">7</text>
<text x="325.9" y="229.1">A5</text>
<text x="325.9" y="232.7">A6</text>
<text x="340.2" y="232.7">B5</text>
<text x="340.2" y="229.1">B4</text>
<text x="345.9" y="230.9">14</text>
<text x="301.4" y="239.5">MWR-N</text>
<text x="302.1" y="235.9">MRD-N</text>
<text x="322.4" y="234.4">8</text>
<text x="322.4" y="237.9">9</text>
<text x="325.9" y="236.2">A7</text>
<text x="325.9" y="239.7">A8</text>
<text x="340.2" y="239.7">B7</text>
<text x="340.2" y="236.2">B6</text>
<text x="345.9" y="237.9">12</text>
<text x="345.9" y="234.4">13</text>
<text x="306" y="243.1">GND</text>
<text x="340.2" y="243.2">B8</text>
<text x="345.9" y="241.5">11</text>
<text x="63.1" y="273.2">+5V</text>
<text x="80.5" y="271.5">4</text>
<text x="100.9" y="275">6</text>
<text x="116" y="274.9">+5V</text>
<text x="133.5" y="273.2">1</text>
<text x="177.7" y="271.4">+5V</text>
<text x="217.7" y="271.3">GND</text>
<text x="63.1" y="280.2">+5V</text>
<text x="80.5" y="278.5">5</text>
<text x="116" y="282">+5V</text>
<text x="133.5" y="280.3">2</text>
<text x="153.8" y="276.8">3</text>
<text x="177.2" y="285.5">GND</text>
</g>
<g font-size="3.2" fill="#000080">
<text x="266.4" y="22.5">74HC245</text>
<text x="270.4" y="19">U19</text>
<text x="291" y="22.4">C19</text>
<text x="291" y="25.6">CAP 0.1uF LP</text>
<text x="457.9" y="27.8">H5</text>
<text x="447.8" y="31.3">2X25 LINEAR HDR</text>
<text x="57" y="39">C14</text>
<text x="35.8" y="45.4">U14</text>
<text x="57" y="42.2">CAP 0.1uF LP</text>
<text x="29.7" y="48.9">74AC521 IO</text>
<text x="87.7" y="64.8">C15</text>
<text x="109.6" y="65.4">4076</text>
<text x="110.9" y="62.3">U16</text>
<text x="175.8" y="64.8">CD74HC138E</text>
<text x="183.8" y="60.6">U15</text>
<text x="206.4" y="64.8">C16</text>
<text x="73.2" y="68">CAP 0.1uF LP</text>
<text x="206.4" y="68">CAP 0.1uF LP</text>
<text x="266.4" y="71.9">74HC245</text>
<text x="270.4" y="68.4">U11</text>
<text x="292.8" y="71.8">C11</text>
<text x="292.8" y="75">CAP 0.1uF LP</text>
<text x="332.1" y="119.5">U12</text>
<text x="325.8" y="123.1">CD74HC574</text>
<text x="352.8" y="122.9">C12</text>
<text x="352.8" y="126.1">CAP 0.1uF LP</text>
<text x="257.6" y="154.8">74HC245</text>
<text x="261.6" y="151.3">U13</text>
<text x="284" y="154.7">C13</text>
<text x="65.3" y="160.1">U17.1</text>
<text x="111.2" y="159.8">U17.2</text>
<text x="151.7" y="161.7">U2.4</text>
<text x="284" y="157.9">CAP 0.1uF LP</text>
<text x="65.3" y="163">74HC00 JAN 2023</text>
<text x="111.2" y="163.1">74HC00 JAN 2023</text>
<text x="151.7" y="164.9">74HC04 2023 JAN</text>
<text x="151.7" y="184.3">74HC04 2023 JAN</text>
<text x="151.7" y="181.2">U2.5</text>
<text x="333.9" y="200.7">U10</text>
<text x="329.9" y="204.2">74HC245</text>
<text x="365.1" y="207.3">CAP 0.1uF LP</text>
<text x="365.1" y="204.1">C10</text>
<text x="88.2" y="263.9">U17.3</text>
<text x="197.6" y="262.1">U17.5</text>
<text x="88.2" y="267.1">74HC00 JAN 2023</text>
<text x="141.1" y="268.9">74HC00 JAN 2023</text>
<text x="141.1" y="265.7">U17.4</text>
<text x="197.6" y="265.4">74HC00 JAN 2023</text>
<text x="195.8" y="281.3">CAP 0.1uF LP</text>
<text x="195.8" y="278.2">C17</text>
</g>
<g font-size="3.2" fill="#f00">
<text x="274.1" y="29.8">+5V</text>
<text x="283.5" y="28">20</text>
<text x="52.6" y="50.1" transform="rotate(-90 52.6 50.1)">20</text>
<text x="54.3" y="58.4" transform="rotate(-90 54.3 58.4)">+5V</text>
<text x="99.9" y="70.4">16</text>
<text x="196" y="70.4">16</text>
<text x="105.4" y="72.1">+5V</text>
<text x="187.7" y="72.1">+5V</text>
<text x="282.4" y="77.4">20</text>
<text x="274.1" y="79.2">+5V</text>
<text x="22.1" y="85.8">+5V</text>
<text x="273.6" y="160.3">20</text>
<text x="265.3" y="162.1">+5V</text>
<text x="345.9" y="209.7">20</text>
<text x="337.6" y="211.5">+5V</text>
<text x="193.2" y="269.7">14</text>
</g>
<g font-size="3.2">
<text x="255.8" y="59.8">10</text>
<text x="262.4" y="61.6">GND</text>
<text x="125.4" y="95.1">8</text>
<text x="172.4" y="95.1">8</text>
<text x="175.9" y="96.8">GND</text>
<text x="256.8" y="109.2">10</text>
<text x="262.4" y="110.9">GND</text>
<text x="54" y="118.1" transform="rotate(-90 54 118.1)">GND</text>
<text x="52.6" y="123.6" transform="rotate(-90 52.6 123.6)">10</text>
<text x="248" y="192.1">10</text>
<text x="253.5" y="193.9">GND</text>
<text x="320.3" y="241.5">10</text>
<text x="325.9" y="243.2">GND</text>
<text x="205" y="269.7">7</text>
</g>
</svg>
